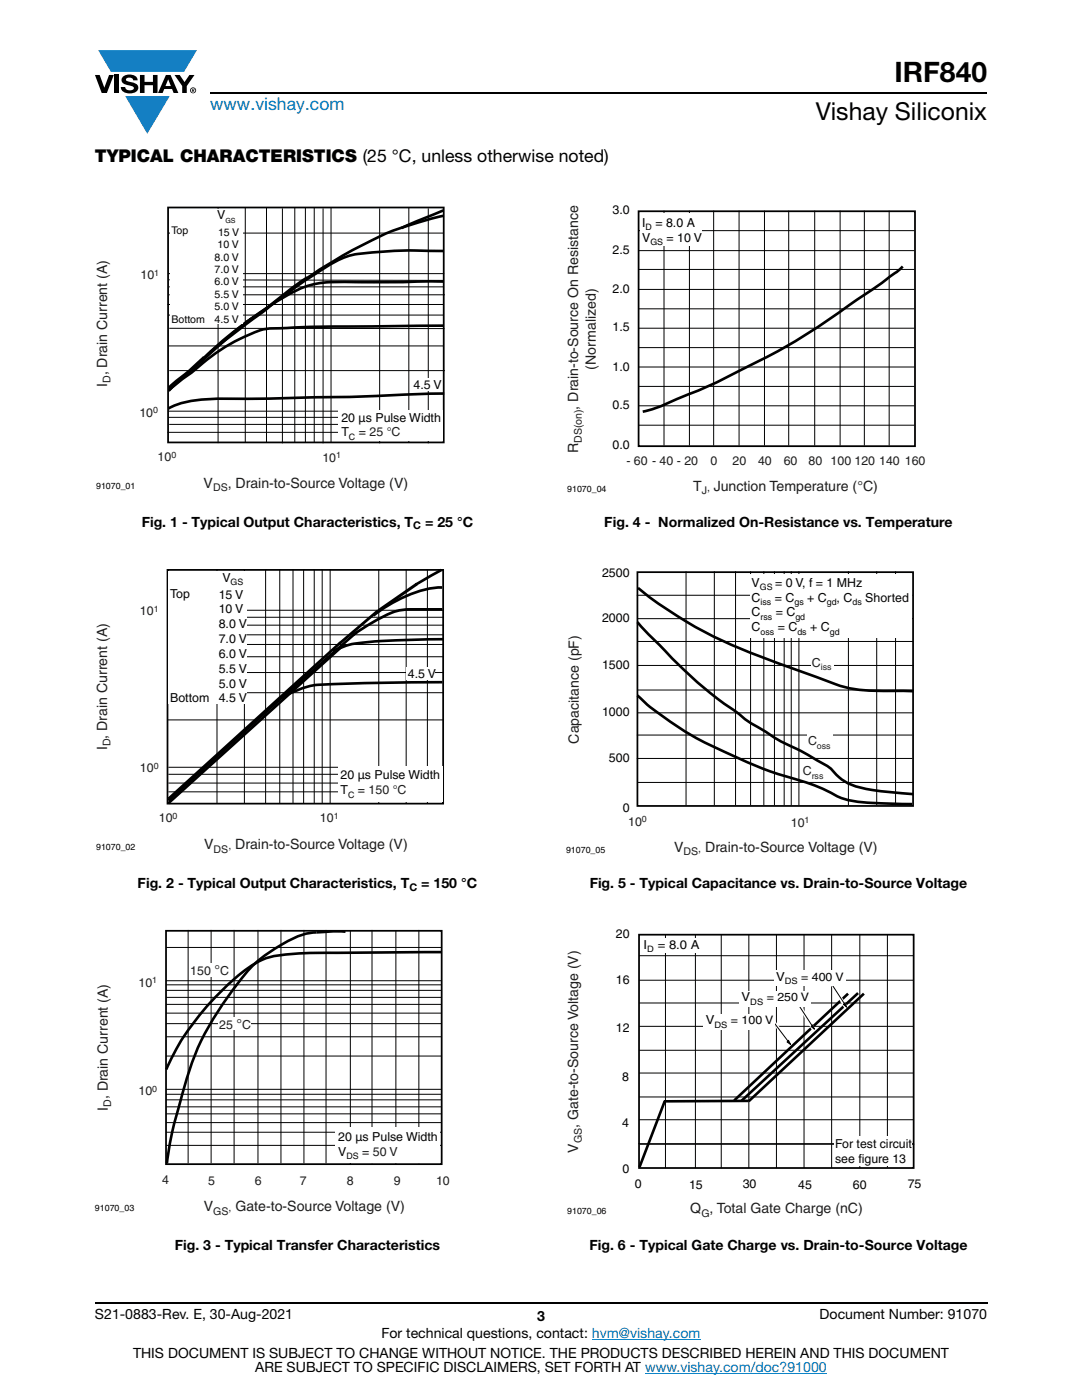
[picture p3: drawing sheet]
<svg xmlns="http://www.w3.org/2000/svg" width="216mm" height="279mm" viewBox="0 0 216 279" stroke-linecap="round" stroke-linejoin="round" font-family="sans-serif">
<g fill="#147fc3">
<path d="M19.6 10h19.7l-2.6 4.3h-1.1h-13.5z"/>
<path d="M25 19.2h8.9l-4.5 7.5z"/>
</g>
<g fill="#000">
<path d="M18.9 15h1l.9 2.5 1-2.5h.9l-1.4 3.6h-1zM22.9 15h.9v3.6h-.9zM24.6 15.3a2.1 2.1 0 0 1 2.8 .3l.1 .4h-.9a.79 .79 0 0 0-.7-.5 .79 .79 0 0 0-.8 .4l.3 .3 1 .2a1.08 1.08 0 0 1 1.2 1 1.08 1.08 0 0 1-1.1 1.2 1.73 1.73 0 0 1-2.4-1.2h.9a.96 .96 0 0 0 .8 .6 .96 .96 0 0 0 .9-.4 1.31 1.31 0 0 0-1.2-.6 1.03 1.03 0 0 1-1.1-.6 1.03 1.03 0 0 1 .2-1.1zM27.9 15h.9v1.3h1.7v-1.3h.9v3.6h-.9v-1.6h-1.7v1.6h-.9zM34.8 15h1.1l.9 1.4 1-1.4h1l-1.5 2.2v1.4h-.9v-1.4z"/>
<path d="M33.6 15.9l.5 1.3h-1.1zM33.1 15l-1.6 3.6h1l.3-.8h1.5l.3 .8h1l-1.6-3.6z"/>
<path d="M38.4 17.8h.2v.2h-.2zM38.3 17.7v.7h.1v-.3l.4 .3-.2-.3 .2-.2-.1-.2z"/>
<path d="M38.1 18a.46 .46 0 0 1 .9 0 .46 .46 0 0 1-.9 0zM37.9 18a.6 .6 0 0 0 1.2 0 .6 .6 0 0 0-1.2 0z"/>
</g>
<path d="M42 18.6h155M18.9 260h178.1" fill="none" stroke="#000" stroke-width=".36"/>
<path d="M118.1 267.3h21.7M128.7 274h36.3" fill="none" stroke="#007ec4" stroke-width=".2"/>
<path d="M33.5 41.4h55v46.9h-55z" fill="none" stroke="#000" stroke-width=".35"/>
<g fill="none" stroke="#000" stroke-width=".2">
<path d="M33.6 54.6h55M33.6 46.5h55M33.8 58.8h55M33.8 57.2h54.8M33.8 55.8l54.7 .2M43.5 41.6v46.8M48.9 41.4v46.9M53.2 41.4v46.9M56.4 41.6v46.9M58.8 41.4v46.9M60.9 41.4v46.9M62.7 41.4v46.9"/>
<path d="M64.5 41.6v46.9M66.1 41.4v46.9M75.8 41.6v46.9M81.6 41.4v46.9M85.5 41.6v46.9M33.4 60.8h55M33.6 69h55M33.6 62.9h55M33.8 74h55M33.8 65.5l54.9 .1M33.4 86.3h55M33.6 83.3h55"/>
<path d="M33.6 82.1h55M33.8 84.7h54.7"/>
</g>
<path d="M61.3 55.4l-2.4 1.6-5.8 4.6-7.3 5.2-5.9 5.4 .2-.2 .6-.7-2.9 2.7-4.1 3.4M88.5 42l-8.4 3.5M88.6 43.1a63 63 0 0 0-20.3 7.9l-7.4 4.6M88.6 56.2l-19.2 .1a19.9 19.9 0 0 0-13.5 3.4 71.4 71.4 0 0 0-14.4 11.2l-5.8 5.1-2 2M88.6 50.1a96.5 96.5 0 0 0-18.1 .7 28.5 28.5 0 0 0-8.7 4.6l-7.1 5-12.7 9.8M88.5 65l-14.9 .1a229.7 229.7 0 0 0-21.1 .6 38.2 38.2 0 0 0-14.2 8.6l-4.5 3.5M88.6 78.5l-4.6 .1a621.1 621.1 0 0 1-27.8 .9l-6.9 .1a55.7 55.7 0 0 0-12.5 .7l-2.2 .7-1 .5" fill="none" stroke="#000" stroke-width=".53"/>
<g fill="#fff">
<path d="M33.9 41.7h14.4v22.9h-14.4z"/>
<path d="M67.6 81.8h20.8v6.2h-20.8z"/>
<path d="M82.2 75.5h6v2.5h-6z"/>
</g>
<path d="M33.4 113.7h55v46.7h-55z" fill="none" stroke="#000" stroke-width=".35"/>
<g fill="none" stroke="#000" stroke-width=".2">
<path d="M43.3 113.7v46.7M48.8 113.7v46.7M53 113.7v46.7M55.8 113.7v46.7M58.5 113.7v46.7M60.6 113.7v46.7M62.7 113.7v46.7M64.3 113.7v46.7M65.9 113.7v46.7M75.6 113.7v46.7M81 113.7v46.7M85.3 113.7v46.7"/>
<path d="M33.6 138.2h55M33.6 134.2h55M33.6 131.1h55M33.6 128.6h55M33.6 126.7h55M33.6 124.8h55M33.6 123.2h55M33.6 121.8h55M33.4 143.7h55M33.6 153.1h55M33.6 154.5h55M33.6 156.3h55"/>
<path d="M33.6 158h55"/>
</g>
<path d="M88.1 113.7l-5.2 3M88.2 117.2a21.3 21.3 0 0 0-10.7 3.6l-3 2M67.9 128.2l-34.3 31.2M88.3 121.6h-4a13.4 13.4 0 0 0-7.6 1.3l-3.3 1.9-2.9 1.9" fill="none" stroke="#000" stroke-width=".54"/>
<path d="M58.3 137.4l-24.7 22.4M68.9 128.4l-35.3 31.9M71.2 126.2l-15 13.1M88.3 136.1a424.3 424.3 0 0 0-25.9 .7l-2 .5-3.3 1.5M88.5 127.6a142.7 142.7 0 0 0-18.4 1l-3.7 1.2" fill="none" stroke="#000" stroke-width=".53"/>
<path d="M75.5 121.8l-7.8 6.6" fill="none" stroke="#000" stroke-width=".56"/>
<path d="M83.2 116.6l-7.7 5.2" fill="none" stroke="#000" stroke-width=".59"/>
<g fill="#fff">
<path d="M81 133.2h5.7v2.5h-5.7z"/>
<path d="M33.7 114h15.6v26.4h-15.6z"/>
<path d="M67.4 152.9h20.8v7h-20.8z"/>
</g>
<path d="M33.1 185.8h55v46.5h-55z" fill="none" stroke="#000" stroke-width=".35"/>
<g fill="none" stroke="#000" stroke-width=".2">
<path d="M33.1 189.1h55M33.1 195.7h55M33.1 197.6h55M33.1 199h55M33.1 196.5h55M37.5 185.6v46.6M42.1 185.6v46.6M46.7 185.6v46.6M51.5 185.6v46.6M56.1 185.6v46.6M60.6 185.6v46.6M65.1 185.6v46.6"/>
<path d="M69.9 185.8v46.5M74.2 185.6v46.6M79 185.7v46.5M83.6 185.6v46.6M33.1 200.4h55M33.1 204.3h55M33.1 206.9h55M33.1 210.8h55M33.1 217.4h55M33.1 218.4h55M33.1 219.5h55M33.1 202.2h55"/>
<path d="M33.1 220.9h55M33.1 222.3h55M33.1 224h55M33.1 226h55M33.1 228.6h55"/>
</g>
<path d="M68.9 185.9l-3.9 .1a14.9 14.9 0 0 0-9.5 2.9 25.1 25.1 0 0 0-8.8 8.3 54.7 54.7 0 0 0-10.7 22.5 68 68 0 0 0-2.7 12.5M88.1 190l-14.1 .1a188.5 188.5 0 0 0-17.8 .5 14.2 14.2 0 0 0-8.4 3.9 52.2 52.2 0 0 0-14.6 18.9" fill="none" stroke="#000" stroke-width=".52"/>
<g fill="#fff">
<path d="M43.6 203h6.5v2.6h-6.5z"/>
<path d="M37.9 192.3h7.8v2.7h-7.8z"/>
<path d="M67 225h20.8v7.1h-20.8z"/>
</g>
<path d="M127.4 42.2h55.2v46.8h-55.2z" fill="none" stroke="#000" stroke-width=".35"/>
<g fill="none" stroke="#000" stroke-width=".2">
<path d="M127.3 46h55.2M127.3 50h55.2M127.3 53.8h55.2M127.3 57.8h55.2M132.5 42v46.9M137.6 42v46.9M142.4 42v46.9M147.5 42v46.9M152.5 42v46.9M157.4 42v46.9M162.6 42v46.9M167.6 42v46.9"/>
<path d="M172.5 42v46.9M177.4 42v46.9M127.3 61.6h55.2M127.3 65.5h55.2M127.3 69.4h55.2M127.3 73.2h55.2M127.3 77.1h55.2M127.3 81h55.2M127.3 84.9h55.2"/>
</g>
<path d="M180.1 53.2l-1.1 1-3 2.2-4.3 3a138.7 138.7 0 0 1-22.2 13.6l-2.2 1.1a181.4 181.4 0 0 1-17 7.5l-2 .6" fill="none" stroke="#000" stroke-width=".53"/>
<path d="M127.8 42.6h12.3v6.6h-12.3z" fill="#fff"/>
<path d="M127.2 114.2h55v46.6h-55z" fill="none" stroke="#000" stroke-width=".35"/>
<g fill="none" stroke="#000" stroke-width=".2">
<path d="M127.1 118.8h55M136.9 114v46.7M142.5 114v46.7M146.8 114v46.7M149.8 114v46.7M152.4 114v46.7M154.5 114v46.7M156.5 114v46.7M157.9 114v46.7M159.4 114v46.7M169.3 114v46.7M174.9 114v46.7"/>
<path d="M178.7 114v46.7M127.2 123.5h55M127.2 128h55M127.3 132.8h55M127.3 137.7h55M127.1 146.7h55M127.1 151.4h55M127.3 142.3h55M127.3 156.2h55"/>
</g>
<path d="M127.3 117.3a87.3 87.3 0 0 0 27.6 14.9l10.1 3.7a29.4 29.4 0 0 0 13.3 2h3.9M127.2 138.8a62.9 62.9 0 0 0 17.5 11.3l2.3 1.1a78.8 78.8 0 0 0 14.1 5l4.5 1.9a17 17 0 0 0 9.3 2.2l7.1 .2M127.2 124.2l3.3 3.5a110.6 110.6 0 0 0 13.3 12.3l2.6 1.7a29.1 29.1 0 0 0 6.4 4.3 43.8 43.8 0 0 0 7.7 4.2l1.3 .8a21.1 21.1 0 0 1 4.4 2.8 9.9 9.9 0 0 0 6.8 3.7l3.5 .5 5.7 .5" fill="none" stroke="#000" stroke-width=".53"/>
<g fill="#fff">
<path d="M161.8 130.6h4.5v3.5h-4.5z"/>
<path d="M161 146.2h5.1v3.6h-5.1z"/>
<path d="M149.6 114.5h32.2v12.8h-32.2z"/>
</g>
<g fill="none" stroke="#000" stroke-width=".2">
<path d="M127.5 190.7h54.8M127.5 195.6h54.8M132.8 186.5v46.6M138.8 186.5v46.6M143.9 186.5v46.6M149.4 186.5v46.6M154.9 186.5v46.6M160.4 186.5v46.6M165.9 186.5v46.6M171.6 186.5v46.6M177.1 186.4v46.6M127.5 200.2h54.8"/>
<path d="M127.5 204.8h54.8M127.5 209.6h54.8M127.5 214.1h54.8M127.5 218.9h54.8M127.4 228.2h54.8M127.5 223.5h54.8M127.6 228.4h54.8"/>
</g>
<path d="M127.5 186.5h54.8v46.6h-54.8z" fill="none" stroke="#000" stroke-width=".35"/>
<path d="M169.2 198.3l-22.7 21.3M171.2 198.2l-23.3 21.5M172.4 198.3l-23 21.5M132.6 219.8l-5 13.1M149.4 219.7l-16.9 .1" fill="none" stroke="#000" stroke-width=".53"/>
<path d="M128.4 187.3h11.3v2.8h-11.3z" fill="#fff"/>
<path d="M153.6 203.3l.6-.3 3.7 5.3-.5 .6z" fill="#fff"/>
<path d="M157.3 207.6l.5 .8-.8-.4z" fill="#000"/>
<path d="M154.1 203.6l3.1 4.2M157.3 207.6l.5 .8-.8-.4z" fill="none" stroke="#000" stroke-width=".2"/>
<path d="M166.6 226.9h15.4v5.8h-15.4z" fill="#fff"/>
<path d="M158.7 200l.6-.2 3.4 5.5-.5 .6z" fill="#fff"/>
<path d="M162.2 204.5l.3 .9-.7-.5z" fill="#000"/>
<path d="M159.2 200.3l2.8 4.4M162.2 204.5l.3 .9-.7-.5z" fill="none" stroke="#000" stroke-width=".2"/>
<g fill="#fff">
<path d="M147.5 197.8h14.3v3.2h-14.3z"/>
<path d="M140.4 202.4h14.3v3.2h-14.3z"/>
</g>
<path d="M165.2 195.6l.6-.2 3.3 5.5-.5 .6z" fill="#fff"/>
<path d="M168.6 200.1l.4 .9-.7-.5z" fill="#000"/>
<path d="M165.6 195.9l2.9 4.4M168.6 200.1l.4 .9-.7-.5z" fill="none" stroke="#000" stroke-width=".2"/>
<path d="M154.4 193.6h14.3v3.2h-14.3z" fill="#fff"/>
<text font-size="5.6" x="178.5" y="16.4">IRF840</text>
<text font-size="4.9" x="162.8" y="24">Vishay Siliconix</text>
<text font-size="3.5" fill="#007ec4" x="42" y="21.9">www.vishay.com</text>
<text font-size="3.5" x="18.9" y="32.3">TYPICAL CHARACTERISTICS (25 °C, unless otherwise noted)</text>
<g font-size="2.8" fill="#211e1e">
<text x="21.4" y="77.2" transform="rotate(-90 21.4 77.2)">I , Drain Current (A)</text>
<text x="118.9" y="73.8" transform="rotate(-90 118.9 73.8)">(Normalized)</text>
<text x="115.4" y="81.7" transform="rotate(-90 115.4 81.7)">, Drain-to-Source On Resistance</text>
<text x="115.4" y="90.5" transform="rotate(-90 115.4 90.5)">R</text>
<text x="40.6" y="97.3">V</text>
<text x="45.4" y="97.3">, Drain-to-Source Voltage (V)</text>
<text x="138.3" y="98">T</text>
<text x="142.5" y="98">Junction Temperature (°C)</text>
<text x="21.4" y="149.7" transform="rotate(-90 21.4 149.7)">I , Drain Current (A)</text>
<text x="115.5" y="148.4" transform="rotate(-90 115.5 148.4)">Capacitance (pF)</text>
<text x="40.7" y="169.4">V</text>
<text x="46.9" y="169.4">Drain-to-Source Voltage (V)</text>
<text x="134.5" y="170">V</text>
<text x="140.7" y="170">Drain-to-Source Voltage (V)</text>
<text x="42.8" y="194.6">°</text>
<text x="47.2" y="205.4">°</text>
<text x="21.5" y="221.7" transform="rotate(-90 21.5 221.7)">I , Drain Current (A)</text>
<text x="115.4" y="225.1" transform="rotate(-90 115.4 225.1)">, Gate-to-Source Voltage (V)</text>
<text x="115.4" y="230" transform="rotate(-90 115.4 230)">V</text>
<text x="40.7" y="241.7">V</text>
<text x="47" y="241.7">Gate-to-Source Voltage (V)</text>
<text x="137.7" y="242.2">Q , Total Gate Charge (nC)</text>
</g>
<g font-size="2.8">
<text x="28.3" y="105.1">Fig. 1 - Typical Output Characteristics, T</text>
<text x="84.8" y="105.1">= 25 °C</text>
<text x="120.6" y="105.1">Fig. 4 - Normalized On-Resistance vs. Temperature</text>
<text x="27.5" y="177.3">Fig. 2 - Typical Output Characteristics, T</text>
<text x="84" y="177.3">= 150 °C</text>
<text x="117.7" y="177.3">Fig. 5 - Typical Capacitance vs. Drain-to-Source Voltage</text>
<text x="34.9" y="249.5">Fig. 3 - Typical Transfer Characteristics</text>
<text x="117.6" y="249.5">Fig. 6 - Typical Gate Charge vs. Drain-to-Source Voltage</text>
<text x="18.9" y="263.3">S21-0883-Rev. E, 30-Aug-2021</text>
<text x="107.2" y="263.6">3</text>
<text x="163.6" y="263.3">Document Number: 91070</text>
<text x="76.1" y="267.1">For technical questions, contact: hvm@vishay.com</text>
<text x="26.5" y="271">THIS DOCUMENT IS SUBJECT TO CHANGE WITHOUT NOTICE. THE PRODUCTS DESCRIBED HEREIN AND THIS DOCUMENT</text>
<text x="50.9" y="273.8">ARE SUBJECT TO SPECIFIC DISCLAIMERS, SET FORTH AT www.vishay.com/doc?91000</text>
</g>
<g font-size="2.5" fill="#050504">
<text x="43.3" y="43.8">V</text>
<text x="122.2" y="42.7">3.0</text>
<text x="122.2" y="50.7">2.5</text>
<text x="122.2" y="58.4">2.0</text>
<text x="122.2" y="66">1.5</text>
<text x="82.5" y="77.6">4.5 V</text>
<text x="122.2" y="74">1.0</text>
<text x="122.2" y="81.7">0.5</text>
<text x="68.1" y="84.1">20 µs Pulse Width</text>
<text x="68.1" y="87.1">T</text>
<text x="71.6" y="87.1">= 25 °C</text>
<text x="122.2" y="89.6">0.0</text>
<text x="34" y="119.3">Top</text>
<text x="43.6" y="119.5">15 V</text>
<text x="44.4" y="116.1">V</text>
<text x="120.1" y="115.1">2500</text>
<text x="150" y="117.1">V</text>
<text x="154.7" y="117.1">= 0 V, f = 1 MHz</text>
<text x="43.6" y="122.4">10 V</text>
<text x="43.6" y="125.4">8.0 V</text>
<text x="120.1" y="124.1">2000</text>
<text x="150" y="126">C</text>
<text x="150" y="123">C</text>
<text x="150" y="120">C</text>
<text x="154.6" y="120">= C</text>
<text x="154.8" y="123">= C</text>
<text x="155.2" y="126">= C</text>
<text x="161.1" y="120">+ C</text>
<text x="161.7" y="126">+ C</text>
<text x="166.9" y="120">, C</text>
<text x="172.6" y="120">Shorted</text>
<text x="43.6" y="128.3">7.0 V</text>
<text x="43.6" y="131.3">6.0 V</text>
<text x="43.6" y="134.3">5.5 V</text>
<text x="43.6" y="137.2">5.0 V</text>
<text x="81.4" y="135.4">4.5 V</text>
<text x="120.1" y="133.4">1500</text>
<text x="33.9" y="140.2">Bottom</text>
<text x="43.6" y="140.2">4.5 V</text>
<text x="120.1" y="143">1000</text>
<text x="68" y="155.5">20 µs Pulse Width</text>
<text x="121.5" y="152.1">500</text>
<text x="68" y="158.5">T</text>
<text x="71.4" y="158.5">= 150 °C</text>
<text x="124.3" y="162">0</text>
<text x="122.9" y="187.3">20</text>
<text x="128.4" y="189.3">I</text>
<text x="131.2" y="189.3">= 8.0 A</text>
<text x="122.9" y="196.4">16</text>
<text x="154.9" y="195.8">V</text>
<text x="148" y="199.8">V</text>
<text x="122.9" y="205.9">12</text>
<text x="140.8" y="204.4">V</text>
<text x="124.1" y="215.7">8</text>
<text x="67.5" y="227.7">20 µs Pulse Width</text>
<text x="124.1" y="225">4</text>
<text x="67.5" y="230.6">V</text>
<text x="72.3" y="230.6">=</text>
<text x="166.6" y="229.1">For test circuit</text>
<text x="166.6" y="232">see figure 13</text>
<text x="124.2" y="234.2">0</text>
<text x="126.7" y="237.1">0</text>
<text x="137.5" y="237.2">15</text>
<text x="148.2" y="237.1">30</text>
<text x="159.3" y="237.2">45</text>
<text x="170.2" y="237.2">60</text>
<text x="181.1" y="237.1">75</text>
</g>
<g font-size="2.5">
<text x="128.1" y="45.3">I</text>
<text x="130.8" y="45.3">= 8.0 A</text>
<text x="128.1" y="48.2">V</text>
<text x="133" y="48.2">= 10 V</text>
</g>
<g font-size="2.5" fill="#211e1e">
<text x="28" y="55.8">10</text>
<text x="27.8" y="83.2">10</text>
<text x="31.5" y="92">10</text>
<text x="64.3" y="92.2">10</text>
<text x="125" y="92.9">- 60 - 40 - 20</text>
<text x="141.7" y="92.9">0</text>
<text x="146.2" y="92.9">20</text>
<text x="151.3" y="92.9">40</text>
<text x="156.4" y="92.9">60</text>
<text x="161.3" y="92.9">80 100 120 140 160</text>
<text x="27.9" y="122.8">10</text>
<text x="162" y="133">C</text>
<text x="161.2" y="148.7">C</text>
<text x="27.9" y="154.1">10</text>
<text x="160.2" y="154.7">C</text>
<text x="31.7" y="164.1">10</text>
<text x="63.8" y="164.1">10</text>
<text x="125.3" y="164.8">10</text>
<text x="157.8" y="165">10</text>
<text x="27.6" y="196.9">10</text>
<text x="38" y="194.6">150</text>
<text x="43.9" y="194.6">C</text>
<text x="43.7" y="205.4">25</text>
<text x="48.3" y="205.4">C</text>
<text x="27.6" y="218.6">10</text>
<text x="74.4" y="230.6">50 V</text>
<text x="32.3" y="236.2">4</text>
<text x="41.5" y="236.4">5</text>
<text x="50.9" y="236.4">6</text>
<text x="59.9" y="236.4">7</text>
<text x="69.2" y="236.4">8</text>
<text x="78.6" y="236.4">9</text>
<text x="87" y="236.4">10</text>
</g>
<g font-size="2.3" fill="#050504">
<text x="159.9" y="195.8">= 400 V</text>
<text x="153" y="199.8">= 250 V</text>
<text x="145.9" y="204.4">= 100 V</text>
</g>
<g font-size="2.1" fill="#050504">
<text x="34.2" y="46.7">Top</text>
<text x="43.5" y="47.1">15 V</text>
<text x="42.8" y="52">8.0 V</text>
<text x="43.4" y="49.6">10 V</text>
<text x="42.8" y="54.5">7.0 V</text>
<text x="42.8" y="57">6.0 V</text>
<text x="42.8" y="59.4">5.5 V</text>
<text x="34.2" y="64.4">Bottom</text>
<text x="42.8" y="61.9">5.0 V</text>
<text x="42.8" y="64.4">4.5 V</text>
</g>
<g font-size="2.1" fill="#211e1e">
<text x="22.1" y="76.4" transform="rotate(-90 22.1 76.4)">D</text>
<text x="116.1" y="88.4" transform="rotate(-90 116.1 88.4)">DS(on)</text>
<text x="42.5" y="98.1">DS</text>
<text x="140" y="98.7">J</text>
<text x="141.1" y="98">,</text>
<text x="22.1" y="149" transform="rotate(-90 22.1 149)">D</text>
<text x="42.6" y="170.1">DS</text>
<text x="45.6" y="169.4">,</text>
<text x="136.4" y="170.7">DS</text>
<text x="139.3" y="170">,</text>
<text x="22.2" y="220.9" transform="rotate(-90 22.2 220.9)">D</text>
<text x="116.1" y="228.1" transform="rotate(-90 116.1 228.1)">GS</text>
<text x="42.5" y="242.4">GS</text>
<text x="45.6" y="241.7">,</text>
<text x="139.9" y="242.9">G</text>
</g>
<g font-size="2.1">
<text x="82.5" y="105.6">C</text>
<text x="81.7" y="177.8">C</text>
</g>
<g font-size="1.8">
<text x="128.8" y="46">D</text>
<text x="129.8" y="48.9">GS</text>
<text x="19.2" y="97.5">91070_01</text>
<text x="113.2" y="98.2">91070_04</text>
<text x="19.2" y="169.6">91070_02</text>
<text x="112.9" y="170.2">91070_05</text>
<text x="18.9" y="241.7">91070_03</text>
<text x="113.2" y="242.3">91070_06</text>
</g>
<g font-size="1.8" fill="#211e1e">
<text x="30.8" y="55.1">1</text>
<text x="30.6" y="82.5">0</text>
<text x="34.2" y="91.3">0</text>
<text x="67.1" y="91.5">1</text>
<text x="30.7" y="122.1">1</text>
<text x="163.8" y="133.7">iss</text>
<text x="163" y="149.4">oss</text>
<text x="30.7" y="153.4">0</text>
<text x="162" y="155.4">rss</text>
<text x="34.4" y="163.4">0</text>
<text x="66.6" y="163.4">1</text>
<text x="128.1" y="164.1">0</text>
<text x="160.5" y="164.3">1</text>
<text x="30.4" y="196.2">1</text>
<text x="30.4" y="217.9">0</text>
</g>
<g font-size="1.8" fill="#050504">
<text x="69.6" y="87.8">C</text>
<text x="46" y="116.8">GS</text>
<text x="151.6" y="117.8">GS</text>
<text x="151.8" y="120.7">iss</text>
<text x="151.8" y="123.7">rss</text>
<text x="158.5" y="120.7">gs</text>
<text x="158.7" y="123.7">gd</text>
<text x="165" y="120.7">gd</text>
<text x="170.1" y="120.7">ds</text>
<text x="151.8" y="126.7">oss</text>
<text x="159.1" y="126.7">ds</text>
<text x="165.6" y="126.7">gd</text>
<text x="69.5" y="159.2">C</text>
<text x="129.2" y="190">D</text>
<text x="156.6" y="196.5">DS</text>
<text x="149.7" y="200.5">DS</text>
<text x="142.6" y="205.1">DS</text>
<text x="69.1" y="231.3">DS</text>
</g>
<text font-size="1.4" fill="#050504" x="45" y="44.5">GS</text>
</svg>
